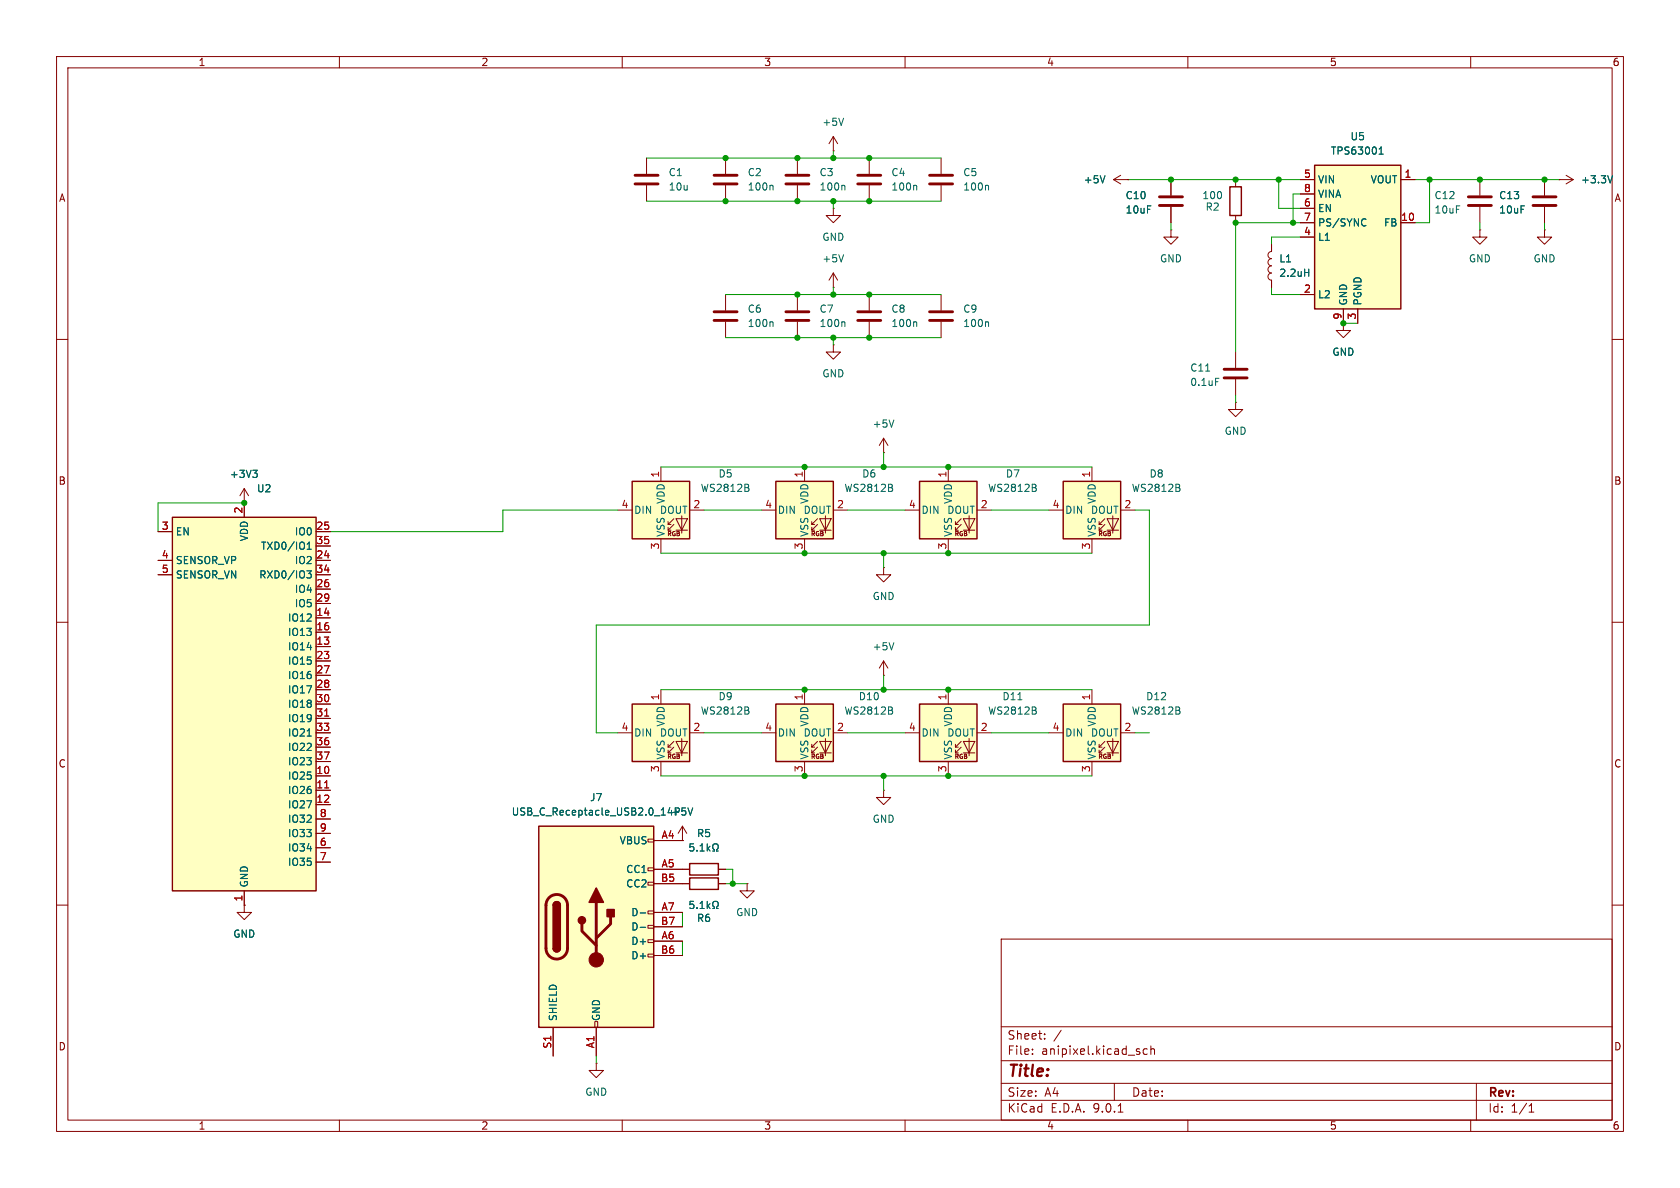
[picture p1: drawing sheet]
<svg xmlns="http://www.w3.org/2000/svg" width="297mm" height="210mm" viewBox="0 0 297 210" stroke-linecap="round" stroke-linejoin="round" font-family="sans-serif">
<g fill="none" stroke="#840000" stroke-width=".18">
<path d="M10 10h277v190h-277zM12 12h273v186h-273zM60 10v2M110 10v2M160 10v2M210 10v2M260 10v2M261.6 40.6v1.3h1.3l-1.3 1.3-1.3-1.3h1.3M261.6 40.6h.1M10 60h2M285 60h2M10 110h2"/>
<path d="M285 110h2M10 160h2M177 166h108v32h-108zM285 160h2M60 198v2M110 198v2M160 198v2M177 194.5h108M177 191.5h108M177 187.5h108M177 181.5h108M182.5 186.3v.1"/>
<path d="M182.5 185.5v.1M184.7 183.6v.1M184.7 182.8v.1M187.6 182.1l-1.3 2M197 191.5v3M197.7 196.6h.8M202.8 185.5l-.4-.1-.3 .3v.4l.1 .2h.6M203.5 185.5l.2-.1 .3 .1 .1 .9M203.5 184.9v1.5M210 198v2M260 198v2M261 191.5v6.5"/>
<path d="M270.3 196.6h.9M270.3 195.5l.4-.4v1.5"/>
</g>
<path d="M95.2 146.1h20.4v35.5h-20.4z" fill="#ffffc2"/>
<g fill="none" stroke="#840000" stroke-width=".18">
<path d="M196.8 31.8l1.3 .7M196.8 31.8h2.6M198.1 31l-1.3 .8M199.4 31.8h.1M207 31.8v2.7M207 36.6v2.8M218.4 31.8v1.2M218.4 38.1v1.3M207 40.6v1.3h1.3l-1.3 1.3-1.3-1.3h1.3M207 40.6h.1M224.8 45.7a.64 .64 0 0 0-.6 .7 .64 .64 0 0 0 .6 .6 .64 .64 0 0 0-.6 .6 .64 .64 0 0 0 .6 .7 .63 .63 0 0 0-.6 .6 .63 .63 0 0 0 .6 .6v1.3M224.8 43.2v1.3a.63 .63 0 0 0-.6 .6 .63 .63 0 0 0 .6 .6"/>
<path d="M237.5 57.2v1.2h1.3l-1.3 1.3-1.3-1.3h1.3M237.5 57.2h.1M114.6 148.3h1v.5h-1zM114.6 153.4h1v.5h-1zM114.6 156h1v.5h-1zM115.6 148.6h5M115.6 153.7h5M115.6 156.2h5M43.2 160v1.3h1.2l-1.2 1.3-1.3-1.3h1.3M43.2 160h.1M114.6 161h1v.5h-1zM114.6 163.6h1v.5h-1z"/>
<path d="M114.6 166.1h1v.5h-1zM114.6 168.7h1v.5h-1zM115.6 161.3h5M115.6 163.8h5M115.6 166.4h5M115.6 168.9h5M97.8 181.6v5.1M105.2 180.6h.5v1h-.5zM105.4 181.6v5.1"/>
</g>
<path d="M217.4 33h2.1v5.1h-2.1zM95.2 146.1h20.4v35.5h-20.4zM97.8 160a.64 .64 0 0 1 .6-.6 .64 .64 0 0 1 .7 .6M97.8 167.6a.64 .64 0 0 0 .6 .7 .64 .64 0 0 0 .7-.7" fill="none" stroke="#840000" stroke-width=".25"/>
<path d="M205 34.8h4M205 36.3h4M97.1 158.7a1.9 1.9 0 0 1 2-.4 1.9 1.9 0 0 1 1.2 1.7v7.6a1.91 1.91 0 0 1-1.9 1.9 1.91 1.91 0 0 1-1.9-1.9v-7.7l.2-.7zM105.4 159.5v10.2M102.9 163.3v1.3l2.5 2.5M107.9 162.1v1.2l-2.5 2.6" fill="none" stroke="#840000" stroke-width=".51"/>
<g fill="#840000" stroke="#840000" stroke-width=".25">
<path d="M97.8 160h1.3v7.6h-1.3z"/>
<path d="M98 159.6a.64 .64 0 0 1 .7-.2 .64 .64 0 0 1 .4 .6h-1.3z"/>
<path d="M97.8 167.6h1.3a.64 .64 0 0 1-.7 .7 .64 .64 0 0 1-.6-.7z"/>
<path d="M105.4 157l1.3 2.5h-2.6z"/>
<path d="M107.3 160.8h1.3v1.3h-1.3z"/>
<circle cx="102.9" cy="162.7" r=".63"/>
</g>
<circle cx="105.4" cy="169.7" r="1.27" fill="#840000" stroke="#840000" stroke-width=".18"/>
<path d="M195.3 31.1l-.4 1.2M230.6 48.2h.8M231.4 47.6v1.2M113.2 161.4h1M113.2 163.9h1" fill="none" stroke="#006464" stroke-width=".18"/>
<path d="M30.5 91.4h25.4v66.1h-25.4z" fill="#ffffc2"/>
<path d="M30.5 91.4h25.4v66.1h-25.4z" fill="none" stroke="#840000" stroke-width=".25"/>
<g fill="none" stroke="#840000" stroke-width=".18">
<path d="M218.4 71.1v1.3h1.3l-1.3 1.3-1.2-1.3h1.2M218.4 71.1h.1M218.4 62.2v2.8M218.4 67.1v2.8M27.9 94h2.6M27.9 99.1h2.6M43.2 88.9h.1M43.2 86.4v5M43.2 86.4l-.8 1.2M43.2 86.4l.7 1.2M55.9 94h2.5M55.9 99.1h2.5"/>
<path d="M55.9 96.5h2.5M27.9 101.6h2.6M55.9 101.6h2.5M55.9 104.1h2.5M55.9 106.7h2.5M55.9 109.2h2.5M55.9 111.8h2.5M55.9 114.3h2.5M55.9 116.8h2.5M55.9 119.4h2.5M55.9 121.9h2.5M55.9 124.5h2.5"/>
<path d="M55.9 127h2.5M55.9 129.5h2.5M55.9 132.1h2.5M55.9 134.6h2.5M55.9 137.2h2.5M55.9 139.7h2.5M43.2 157.5v2.5M55.9 142.2h2.5M55.9 144.8h2.5M55.9 147.3h2.5M55.9 149.9h2.5M55.9 152.4h2.5"/>
</g>
<path d="M213.1 65.6h.8M214.9 66.9h.6M44.7 83.1h.8l-.4 .5M45.2 83.6l.3 .3v.3l-.3 .2M54.3 97.1h.7M54.3 96.2l.4-.4v1.3M54.2 100.9h.8l-.4 .5 .4 .1v.6l-.2 .1-.5-.1M54.3 130.1h.7" fill="none" stroke="#006464" stroke-width=".18"/>
<path d="M57.4 126.6h.7M57.4 139.3h.7" fill="none" stroke="#a90000" stroke-width=".18"/>
<path d="M216.4 65.3h4.1M216.4 66.8h4.1" fill="none" stroke="#840000" stroke-width=".51"/>
<path d="M232.4 29.2h15.2v25.4h-15.2z" fill="#ffffc2"/>
<path d="M232.4 29.2h15.2v25.4h-15.2z" fill="none" stroke="#840000" stroke-width=".25"/>
<g fill="none" stroke="#840000" stroke-width=".18">
<path d="M229.9 31.8h2.5M229.9 34.3h2.5M229.9 36.8h2.5M229.9 39.4h2.5M247.6 31.8h2.6M247.6 39.4h2.6M273 31.8v2.7M273 36.6v2.8M229.9 41.9h2.5M229.9 52.1h2.5M237.5 54.6v2.6M240 54.6v2.6"/>
<path d="M273 40.6v1.3h1.3l-1.3 1.3-1.2-1.3h1.2M273 40.6h.1"/>
</g>
<path d="M241.1 38.7l.4 .1M241.5 39.8l-.4 .1M243.8 27.2h.7M243.8 26.3l.4-.3v1.2" fill="none" stroke="#006464" stroke-width=".18"/>
<path d="M271 34.8h4.1M271 36.3h4.1" fill="none" stroke="#840000" stroke-width=".51"/>
<path d="M188 85.1h10.1v10.2h-10.1z" fill="#ffffc2"/>
<g fill="none" stroke="#840000" stroke-width=".18">
<path d="M261.6 31.8v2.7M261.6 36.6v2.8M185.4 90.2h2.6M193 82.6v2.5M193 95.3v2.5M194.3 92.7h.5M194.3 93.7h.5M195.3 91.7l-1 1v-.5M195.3 92.7l-1 1v-.5M195.7 91.7h2l-1 2zM195.7 93.7h2M196.7 91.2v3"/>
<path d="M198.1 90.2h2.6"/>
</g>
<path d="M188 85.1h10.1v10.2h-10.1z" fill="none" stroke="#840000" stroke-width=".25"/>
<path d="M208.5 86.3l.1 .1-.1 .4M208.5 85.7v.4" fill="none" stroke="#006464" stroke-width=".18"/>
<path d="M259.6 34.8h4.1M259.6 36.3h4.1" fill="none" stroke="#840000" stroke-width=".51"/>
<path d="M111.8 85.1h10.1v10.2h-10.1z" fill="#ffffc2"/>
<g fill="none" stroke="#840000" stroke-width=".18">
<path d="M128.3 27.9v2.8M128.3 32.8v2.8M141 27.9v2.8M141 32.8v2.8M147.3 26.7h.1M147.3 36.8v1.3h1.3l-1.3 1.3-1.3-1.3h1.3M147.3 36.8h.1M147.3 24.1l-.7 1.3M147.3 24.1l.8 1.3M147.3 24.1v2.6M153.7 27.9v2.8M153.7 32.8v2.8"/>
<path d="M166.4 27.9v2.8M166.4 32.8v2.8M275.6 31.8h.1M275.6 31.8h2.5M276.9 31l1.2 .8M278.1 31.8l-1.2 .7M128.3 52.1v2.8M128.3 56.9v2.8M141 52.1v2.8M141 56.9v2.8M147.3 50.8h.1M147.3 48.3v2.5"/>
<path d="M147.3 48.3l-.7 1.2M147.3 48.3l.8 1.2M153.7 52.1v2.8M153.7 56.9v2.8M166.4 52.1v2.8M166.4 56.9v2.8M109.2 90.2h2.6M116.8 82.6v2.5M116.8 95.3v2.5M118.1 92.7h.5M118.1 93.7h.5M119.1 91.7l-1 1v-.5"/>
<path d="M119.1 92.7l-1 1v-.5M119.5 91.7h2l-1 2zM119.5 93.7h2M120.5 91.2v3M121.9 90.2h2.6"/>
</g>
<path d="M111.8 85.1h10.1v10.2h-10.1z" fill="none" stroke="#840000" stroke-width=".25"/>
<g fill="none" stroke="#006464" stroke-width=".18">
<path d="M136.5 32.8l.2 .1v.7M149.1 20.9l-.4 1.3M149.2 32.8l.2 .1v.7M161.9 32.8l.2 .1v.7M174.6 32.8l.2 .1v.7M285.1 31.1l-.4 1.2M136.5 56.9l.2 .2v.6M149.1 45l-.4 1.3M149.2 56.9l.2 .2v.6M161.9 56.9l.2 .2v.6M174.6 56.9l.2 .2v.6M132.3 86.3l.1 .1-.1 .4"/>
<path d="M132.3 85.7v.4"/>
</g>
<g fill="none" stroke="#840000" stroke-width=".51">
<path d="M126.2 31h4.1M126.2 32.5h4.1M138.9 31h4.1M138.9 32.5h4.1M151.6 31h4.1M151.6 32.5h4.1M164.3 31h4.1M164.3 32.5h4.1M126.2 55.1h4.1M126.2 56.6h4.1M138.9 55.1h4.1M138.9 56.6h4.1"/>
<path d="M151.6 55.1h4.1M151.6 56.6h4.1M164.3 55.1h4.1M164.3 56.6h4.1"/>
</g>
<path d="M137.2 85.1h10.1v10.2h-10.1z" fill="#ffffc2"/>
<g fill="none" stroke="#840000" stroke-width=".18">
<path d="M114.3 27.9v2.8M114.3 32.8v2.8M156.2 77.5l-.8 1.2M156.2 77.5l.8 1.2M156.2 77.5v2.5M134.6 90.2h2.6M142.2 82.6v2.5M142.2 95.3v2.5M143.5 92.7h.5M143.5 93.7h.5M144.5 91.7l-1 1v-.5M144.5 92.7l-1 1v-.5"/>
<path d="M144.9 91.7h2l-1 2zM144.9 93.7h2M145.9 91.2v3M147.3 90.2h2.6M156.2 80h.1M156.2 139.7v1.3h1.3l-1.3 1.2-1.3-1.2h1.3M156.2 139.7h.1M120.6 156.2h1.3M127 156.2h1.3M132.1 156.2v1.3h-1.3l1.3 1.3 1.2-1.3h-1.2M132.1 156.2h.1"/>
</g>
<path d="M137.2 85.1h10.1v10.2h-10.1zM121.9 155.2h5.1v2h-5.1z" fill="none" stroke="#840000" stroke-width=".25"/>
<path d="M158 74.2l-.4 1.3M157.7 86.3l.1 .1-.1 .4M157.7 85.7v.4M122.6 159.3h-.6v.6l.1-.1 .5 .1 .1 .2-.1 .4-.2 .1-.4-.1M123.8 159.7l.3-.4v1.3M125 159.3v1.3M125.5 159.8l-.5 .4M123.2 160.5v.1M123.8 160.6h.7M125.2 160.1l.3 .5M126 160.6h.3v-.2a.54 .54 0 0 1-.3-.8 .54 .54 0 0 1 .8-.2 .58 .58 0 0 1-.1 1v.2h.3" fill="none" stroke="#006464" stroke-width=".18"/>
<path d="M112.3 31h4M112.3 32.5h4" fill="none" stroke="#840000" stroke-width=".51"/>
<path d="M162.6 85.1h10.1v10.2h-10.1z" fill="#ffffc2"/>
<path d="M160 90.2h2.6M167.6 82.6v2.5M167.6 95.3v2.5M168.9 92.7h.5M168.9 93.7h.5M169.9 91.7l-1 1v-.5M169.9 92.7l-1 1v-.5M170.3 91.7h2l-1 2zM170.3 93.7h2M171.3 91.2v3M172.7 90.2h2.6" fill="none" stroke="#840000" stroke-width=".18"/>
<path d="M162.6 85.1h10.1v10.2h-10.1z" fill="none" stroke="#840000" stroke-width=".25"/>
<path d="M183.1 86.3l.1 .1-.1 .4M183.1 85.7v.4" fill="none" stroke="#006464" stroke-width=".18"/>
<path d="M162.6 124.5h10.1v10.1h-10.1z" fill="#ffffc2"/>
<g fill="none" stroke="#840000" stroke-width=".18">
<path d="M156.2 100.3v1.3h1.3l-1.3 1.3-1.3-1.3h1.3M156.2 100.3h.1M160 129.5h2.6M167.6 121.9v2.6M167.6 134.6v2.6M168.9 132.1h.5M168.9 133.1h.5M169.9 131.1l-1 1v-.5M169.9 132.1l-1 1v-.5M170.3 131.1h2l-1 2zM170.3 133.1h2M171.3 130.6v3"/>
<path d="M172.7 129.5h2.6M105.4 188v1.2h-1.3l1.3 1.3 1.3-1.3h-1.3M105.4 188h.1"/>
</g>
<path d="M162.6 124.5h10.1v10.1h-10.1z" fill="none" stroke="#840000" stroke-width=".25"/>
<path d="M179.9 123.7h.8M183.1 125.6l.1 .2-.1 .4M183.1 125.1v.4" fill="none" stroke="#006464" stroke-width=".18"/>
<path d="M111.8 124.5h10.1v10.1h-10.1z" fill="#ffffc2"/>
<path d="M109.2 129.5h2.6M116.8 121.9v2.6M116.8 134.6v2.6M118.1 132.1h.5M118.1 133.1h.5M119.1 131.1l-1 1v-.5M119.1 132.1l-1 1v-.5M119.5 131.1h2l-1 2zM119.5 133.1h2M120.5 130.6v3M121.9 129.5h2.6" fill="none" stroke="#840000" stroke-width=".18"/>
<path d="M111.8 124.5h10.1v10.1h-10.1z" fill="none" stroke="#840000" stroke-width=".25"/>
<path d="M132.3 125.6l.1 .2-.1 .4M132.3 125.1v.4" fill="none" stroke="#006464" stroke-width=".18"/>
<path d="M188 124.5h10.1v10.1h-10.1z" fill="#ffffc2"/>
<g fill="none" stroke="#840000" stroke-width=".18">
<path d="M147.3 61v1.2h1.3l-1.3 1.3-1.3-1.3h1.3M147.3 61h.1M156.2 119.4h.1M156.2 116.8l-.8 1.3M156.2 116.8l.8 1.3M156.2 116.8v2.6M185.4 129.5h2.6M193 121.9v2.6M193 134.6v2.6M194.3 132.1h.5M194.3 133.1h.5M195.3 131.1l-1 1v-.5"/>
<path d="M195.3 132.1l-1 1v-.5M195.7 131.1h2l-1 2zM195.7 133.1h2M196.7 130.6v3M198.1 129.5h2.6M120.6 148.6h.1M120.6 153.7h1.3M120.6 146.1l-.7 1.2M120.6 146.1l.8 1.2M120.6 146.1v2.5M127 153.7h1.3"/>
</g>
<path d="M188 124.5h10.1v10.1h-10.1zM121.9 152.7h5.1v2h-5.1z" fill="none" stroke="#840000" stroke-width=".25"/>
<path d="M158 113.6l-.4 1.3M208.5 125.6l.1 .2-.1 .4M208.5 125.1v.4M122.5 142.8l-.5 1.3M122.6 149.2h-.6v.6l.1-.1h.5l.1 .2-.1 .4-.2 .1-.4-.1M123.2 150.3v.1M123.8 150.4h.7M123.8 149.5l.3-.3v1.2M125 149.2v1.2M125.2 150l.3 .4M125.5 149.6l-.5 .5M126 150.4h.3v-.2a.54 .54 0 0 1-.3-.7 .54 .54 0 0 1 .8-.3 .58 .58 0 0 1-.1 1v.2h.3" fill="none" stroke="#006464" stroke-width=".18"/>
<path d="M137.2 124.5h10.1v10.1h-10.1z" fill="#ffffc2"/>
<g fill="none" stroke="#840000" stroke-width=".18">
<path d="M199.4 31.8h.1M207 31.8v2.7M207 36.6v2.8M229.9 31.8h2.5M229.9 34.3h2.5M229.9 36.8h2.5M229.9 39.4h2.5M247.6 31.8h2.6M247.6 39.4h2.6M273 31.8v2.7M273 36.6v2.8M275.6 31.8h.1"/>
<path d="M224.8 43.2v1.3M224.8 49.5v1.3M229.9 41.9h2.5M229.9 52.1h2.5M237.5 57.2h.1M237.5 54.6v2.6M240 54.6v2.6M27.9 94h2.6M27.9 99.1h2.6M43.2 88.9h.1M43.2 88.9v2.5M55.9 94h2.5"/>
<path d="M55.9 99.1h2.5M55.9 96.5h2.5M27.9 101.6h2.6M55.9 101.6h2.5M55.9 104.1h2.5M55.9 106.7h2.5M55.9 109.2h2.5M55.9 111.8h2.5M55.9 114.3h2.5M55.9 116.8h2.5M55.9 119.4h2.5M55.9 132.1h2.5"/>
<path d="M55.9 129.5h2.5M55.9 121.9h2.5M55.9 124.5h2.5M55.9 127h2.5M55.9 134.6h2.5M55.9 137.2h2.5M55.9 139.7h2.5M134.6 129.5h2.6M142.2 121.9v2.6M142.2 134.6v2.6M143.5 132.1h.5M143.5 133.1h.5"/>
<path d="M144.5 131.1l-1 1v-.5M144.5 132.1l-1 1v-.5M144.9 131.1h2l-1 2zM144.9 133.1h2M145.9 130.6v3M147.3 129.5h2.6M43.2 157.5v2.5M55.9 142.2h2.5M55.9 144.8h2.5M55.9 147.3h2.5M55.9 149.9h2.5M55.9 152.4h2.5"/>
<path d="M115.6 156.2h6.3M115.6 153.7h6.3M115.6 148.6h5M120.6 148.6h.1M127 156.2h1.3M127 153.7h1.3M43.2 160h.1M115.6 161.3h5M115.6 163.8h5M115.6 166.4h5M115.6 168.9h5M97.8 181.6v5.1"/>
<path d="M105.4 181.6v5.1"/>
</g>
<path d="M137.2 124.5h10.1v10.1h-10.1z" fill="none" stroke="#840000" stroke-width=".25"/>
<g fill="none" stroke="#006464" stroke-width=".18">
<path d="M195.3 31.1l-.4 1.2M241.1 38.7l.4 .1M241.5 39.8l-.4 .1M243.8 27.2h.7M243.8 26.3l.4-.3v1.2M285.1 31.1l-.4 1.2M230.6 48.2h.8M231.4 47.6v1.2M44.7 83.1h.8l-.4 .5M45.2 83.6l.3 .3v.3l-.3 .2M54.3 97.1h.7M54.3 96.2l.4-.4v1.3"/>
<path d="M54.2 100.9h.8l-.4 .5 .4 .1v.6l-.2 .1-.5-.1M54.3 130.1h.7M157.7 125.6l.1 .2-.1 .4M157.7 125.1v.4M122.5 142.8l-.5 1.3M122.6 159.3h-.6v.6l.1-.1 .5 .1 .1 .2-.1 .4-.2 .1-.4-.1M122.6 149.2h-.6v.6l.1-.1h.5l.1 .2-.1 .4-.2 .1-.4-.1M123.2 150.3v.1M123.8 149.5l.3-.3v1.2M123.8 159.7l.3-.4v1.3M123.8 150.4h.7M125 149.2v1.2"/>
<path d="M125 159.3v1.3M125.2 150l.3 .4M125.5 159.8l-.5 .4M125.5 149.6l-.5 .5M126 150.4h.3v-.2a.54 .54 0 0 1-.3-.7 .54 .54 0 0 1 .8-.3 .58 .58 0 0 1-.1 1v.2h.3M113.2 161.4h1M113.2 163.9h1M123.2 160.5v.1M123.8 160.6h.7M125.2 160.1l.3 .5M126 160.6h.3v-.2a.54 .54 0 0 1-.3-.8 .54 .54 0 0 1 .8-.2 .58 .58 0 0 1-.1 1v.2h.3"/>
</g>
<g fill="none" stroke="#009600" stroke-width=".18">
<path d="M114.3 27.9h52.1M114.3 35.6h52.1M147.3 26.7v1.2M147.3 35.6v1.2M199.4 31.8h30.5M207 39.4v1.2M226.1 31.8v5h3.8M229.9 39.4h-11.5v22.8M229.9 34.3h-1.3v5.1M250.2 31.8h25.4M252.7 31.8v7.6h-2.5M261.6 39.4v1.2"/>
<path d="M273 39.4v1.2M128.3 59.7h38.1M128.3 52.1h38.1M147.3 50.8v1.3M147.3 59.7v1.3M224.8 50.8v1.3h5.1M229.9 41.9h-5.1v1.3M237.5 57.2h2.5M218.4 69.9v1.2M43.2 88.9h-15.3v5.1M109.2 90.2h-20.3v3.8h-30.5M116.8 97.8h76.2"/>
<path d="M116.8 82.6h76.2M124.5 90.2h10.1M149.9 90.2h10.1M156.2 80v2.6M156.2 97.8v2.5M175.3 90.2h10.1M200.7 90.2h2.5v20.3h-97.8v19h3.8M156.2 119.4v2.5M116.8 121.9h76.2M116.8 137.2h76.2M124.5 129.5h10.1M149.9 129.5h10.1"/>
<path d="M156.2 137.2v2.5M175.3 129.5h10.1M200.7 129.5h2.5M128.3 156.2h3.8M128.3 153.7h1.2v2.5M120.6 161.3v2.5M120.6 166.4v2.5M105.4 186.7v1.3"/>
</g>
<path d="M57.4 126.6h.7M57.4 139.3h.7" fill="none" stroke="#a90000" stroke-width=".18"/>
<g fill="#009600" stroke="#009600" stroke-width=".18">
<circle cx="167.6" cy="121.9" r=".46"/>
<circle cx="167.6" cy="137.2" r=".46"/>
<circle cx="156.2" cy="121.9" r=".46"/>
<circle cx="156.2" cy="137.2" r=".46"/>
<circle cx="142.2" cy="137.2" r=".46"/>
<circle cx="129.5" cy="156.2" r=".46"/>
<circle cx="228.6" cy="39.4" r=".46"/>
<circle cx="218.4" cy="31.8" r=".46"/>
<circle cx="226.1" cy="31.8" r=".46"/>
<circle cx="218.4" cy="39.4" r=".46"/>
<circle cx="237.5" cy="57.2" r=".46"/>
<circle cx="252.7" cy="31.8" r=".46"/>
<circle cx="261.6" cy="31.8" r=".46"/>
<circle cx="273" cy="31.8" r=".46"/>
<circle cx="141" cy="27.9" r=".46"/>
<circle cx="147.3" cy="27.9" r=".46"/>
<circle cx="141" cy="35.6" r=".46"/>
<circle cx="128.3" cy="35.6" r=".46"/>
<circle cx="128.3" cy="27.9" r=".46"/>
<circle cx="153.7" cy="27.9" r=".46"/>
<circle cx="147.3" cy="35.6" r=".46"/>
<circle cx="153.7" cy="52.1" r=".46"/>
<circle cx="153.7" cy="35.6" r=".46"/>
<circle cx="142.2" cy="82.6" r=".46"/>
<circle cx="142.2" cy="97.8" r=".46"/>
<circle cx="142.2" cy="121.9" r=".46"/>
<circle cx="147.3" cy="52.1" r=".46"/>
<circle cx="147.3" cy="59.7" r=".46"/>
<circle cx="153.7" cy="59.7" r=".46"/>
<circle cx="141" cy="59.7" r=".46"/>
<circle cx="141" cy="52.1" r=".46"/>
<circle cx="43.2" cy="88.9" r=".46"/>
<circle cx="207" cy="31.8" r=".46"/>
<circle cx="156.2" cy="82.6" r=".46"/>
<circle cx="156.2" cy="97.8" r=".46"/>
<circle cx="167.6" cy="82.6" r=".46"/>
<circle cx="167.6" cy="97.8" r=".46"/>
</g>
<text font-size="2.8" fill="#840000" x="178" y="190.9">Title:</text>
<g font-size="2.1" fill="#840000">
<text x="178" y="184">Sheet:</text>
<text x="178" y="186.7">File:</text>
<text x="184.1" y="186.7">anipixel.kicad_sch</text>
<text x="178" y="196.9">KiCad</text>
<text x="178" y="194.1">Size:</text>
<text x="184.7" y="194.1">A4</text>
<text x="185.7" y="196.9">E.D.A.</text>
<text x="193.3" y="196.9">9.0.1</text>
<text x="200" y="194.1">Date:</text>
<text x="263" y="194.3">Rev:</text>
<text x="263" y="196.9">Id:</text>
<text x="267.1" y="196.9">1/1</text>
</g>
<g font-size="1.8" fill="#840000">
<text x="35" y="11.9">1</text>
<text x="85" y="11.9">2</text>
<text x="135" y="11.9">3</text>
<text x="185" y="11.9">4</text>
<text x="235" y="11.9">5</text>
<text x="285" y="11.9">6</text>
<text x="10.3" y="35.9">A</text>
<text x="285.3" y="35.9">A</text>
<text x="10.3" y="85.9">B</text>
<text x="285.3" y="85.9">B</text>
<text x="10.3" y="135.9">C</text>
<text x="285.3" y="135.9">C</text>
<text x="10.3" y="185.9">D</text>
<text x="285.3" y="185.9">D</text>
<text x="35" y="199.9">1</text>
<text x="85" y="199.9">2</text>
<text x="135" y="199.9">3</text>
<text x="185" y="199.9">4</text>
<text x="235" y="199.9">5</text>
<text x="285" y="199.9">6</text>
</g>
<g font-size="1.8" fill="#006464">
<text x="145.3" y="22.5">+5V</text>
<text x="235.2" y="27.5">TPS63001</text>
<text x="238.7" y="25">U5</text>
<text x="118.1" y="31.3">C1</text>
<text x="118.1" y="33.9">10u</text>
<text x="132.1" y="31.3">C2</text>
<text x="132.1" y="33.9">100n</text>
<text x="144.8" y="31.3">C3</text>
<text x="144.8" y="33.9">100n</text>
<text x="157.5" y="31.3">C4</text>
<text x="157.5" y="33.9">100n</text>
<text x="170.2" y="31.3">C5</text>
<text x="170.2" y="33.9">100n</text>
<text x="191.5" y="32.6">+5V</text>
<text x="198.9" y="35.4">C10</text>
<text x="212.5" y="35.4">100</text>
<text x="232.9" y="32.6">VIN</text>
<text x="232.9" y="35.2">VINA</text>
<text x="242.2" y="32.6">VOUT</text>
<text x="253.5" y="35.4">C12</text>
<text x="264.9" y="35.4">C13</text>
<text x="279.4" y="32.6">+3.3V</text>
<text x="198.9" y="37.9">10uF</text>
<text x="213" y="37.4">R2</text>
<text x="232.9" y="37.7">EN</text>
<text x="232.9" y="40.2">PS/SYNC</text>
<text x="244.6" y="40.2">FB</text>
<text x="253.5" y="37.9">10uF</text>
<text x="264.9" y="37.9">10uF</text>
<text x="145.3" y="46.6">+5V</text>
<text x="145.3" y="42.8">GND</text>
<text x="205" y="46.6">GND</text>
<text x="226.1" y="46.6">L1</text>
<text x="232.9" y="42.8">L1</text>
<text x="259.6" y="46.6">GND</text>
<text x="271" y="46.6">GND</text>
<text x="226.1" y="49.1">2.2uH</text>
<text x="232.9" y="52.9">L2</text>
<text x="132.1" y="55.5">C6</text>
<text x="132.1" y="58">100n</text>
<text x="144.8" y="55.5">C7</text>
<text x="144.8" y="58">100n</text>
<text x="157.5" y="55.5">C8</text>
<text x="157.5" y="58">100n</text>
<text x="170.2" y="55.5">C9</text>
<text x="170.2" y="58">100n</text>
<text x="238.4" y="54.1" transform="rotate(-90 238.4 54.1)">GND</text>
<text x="240.9" y="54.1" transform="rotate(-90 240.9 54.1)">PGND</text>
<text x="210.3" y="65.9">C11</text>
<text x="235.5" y="63.1">GND</text>
<text x="145.3" y="66.9">GND</text>
<text x="210.3" y="68.4">0.1uF</text>
<text x="154.2" y="75.8">+5V</text>
<text x="216.4" y="77.1">GND</text>
<text x="40.5" y="84.7">+3V3</text>
<text x="45.3" y="87.2">U2</text>
<text x="117.7" y="89.2" transform="rotate(-90 117.7 89.2)">VDD</text>
<text x="123.8" y="87.2">WS2812B</text>
<text x="126.9" y="84.6">D5</text>
<text x="143.1" y="89.2" transform="rotate(-90 143.1 89.2)">VDD</text>
<text x="149.2" y="87.2">WS2812B</text>
<text x="152.3" y="84.6">D6</text>
<text x="168.5" y="89.2" transform="rotate(-90 168.5 89.2)">VDD</text>
<text x="174.6" y="87.2">WS2812B</text>
<text x="177.7" y="84.6">D7</text>
<text x="193.9" y="89.2" transform="rotate(-90 193.9 89.2)">VDD</text>
<text x="200" y="87.2">WS2812B</text>
<text x="203.1" y="84.6">D8</text>
<text x="31" y="94.8">EN</text>
<text x="44" y="95.8" transform="rotate(-90 44 95.8)">VDD</text>
<text x="52" y="94.8">IO0</text>
<text x="112" y="91">DIN</text>
<text x="116.6" y="91">DOUT</text>
<text x="117.7" y="95" transform="rotate(-90 117.7 95)">VSS</text>
<text x="137.4" y="91">DIN</text>
<text x="142" y="91">DOUT</text>
<text x="143.1" y="95" transform="rotate(-90 143.1 95)">VSS</text>
<text x="162.8" y="91">DIN</text>
<text x="167.4" y="91">DOUT</text>
<text x="168.5" y="95" transform="rotate(-90 168.5 95)">VSS</text>
<text x="188.2" y="91">DIN</text>
<text x="192.8" y="91">DOUT</text>
<text x="193.9" y="95" transform="rotate(-90 193.9 95)">VSS</text>
<text x="31" y="99.9">SENSOR_VP</text>
<text x="46" y="97.4">TXD0/IO1</text>
<text x="52" y="99.9">IO2</text>
<text x="31" y="102.5">SENSOR_VN</text>
<text x="45.7" y="102.5">RXD0/IO3</text>
<text x="52" y="105">IO4</text>
<text x="52" y="107.5">IO5</text>
<text x="154.2" y="106.3">GND</text>
<text x="50.8" y="110.1">IO12</text>
<text x="50.8" y="112.6">IO13</text>
<text x="50.8" y="115.2">IO14</text>
<text x="50.8" y="117.7">IO15</text>
<text x="154.2" y="115.2">+5V</text>
<text x="50.8" y="120.2">IO16</text>
<text x="50.8" y="122.8">IO17</text>
<text x="50.8" y="125.3">IO18</text>
<text x="126.9" y="124">D9</text>
<text x="151.7" y="124">D10</text>
<text x="177.1" y="124">D11</text>
<text x="202.5" y="124">D12</text>
<text x="50.8" y="127.9">IO19</text>
<text x="50.8" y="130.4">IO21</text>
<text x="112" y="130.4">DIN</text>
<text x="116.6" y="130.4">DOUT</text>
<text x="117.7" y="128.5" transform="rotate(-90 117.7 128.5)">VDD</text>
<text x="123.8" y="126.5">WS2812B</text>
<text x="137.4" y="130.4">DIN</text>
<text x="142" y="130.4">DOUT</text>
<text x="143.1" y="128.5" transform="rotate(-90 143.1 128.5)">VDD</text>
<text x="149.2" y="126.5">WS2812B</text>
<text x="162.8" y="130.4">DIN</text>
<text x="167.4" y="130.4">DOUT</text>
<text x="168.5" y="128.5" transform="rotate(-90 168.5 128.5)">VDD</text>
<text x="174.6" y="126.5">WS2812B</text>
<text x="188.2" y="130.4">DIN</text>
<text x="192.8" y="130.4">DOUT</text>
<text x="193.9" y="128.5" transform="rotate(-90 193.9 128.5)">VDD</text>
<text x="200" y="126.5">WS2812B</text>
<text x="50.8" y="132.9">IO22</text>
<text x="50.8" y="135.5">IO23</text>
<text x="117.7" y="134.4" transform="rotate(-90 117.7 134.4)">VSS</text>
<text x="143.1" y="134.4" transform="rotate(-90 143.1 134.4)">VSS</text>
<text x="168.5" y="134.4" transform="rotate(-90 168.5 134.4)">VSS</text>
<text x="193.9" y="134.4" transform="rotate(-90 193.9 134.4)">VSS</text>
<text x="50.8" y="138">IO25</text>
<text x="50.8" y="140.6">IO26</text>
<text x="50.8" y="143.1">IO27</text>
<text x="104.2" y="141.8">J7</text>
<text x="50.8" y="145.6">IO32</text>
<text x="50.8" y="148.2">IO33</text>
<text x="90.4" y="144.4">USB_C_Receptacle_USB2.0_14P</text>
<text x="109.5" y="149.5">VBUS</text>
<text x="118.6" y="144.4">+5V</text>
<text x="123.1" y="148.2">R5</text>
<text x="154.2" y="145.6">GND</text>
<text x="50.8" y="150.7">IO34</text>
<text x="50.8" y="153.3">IO35</text>
<text x="110.6" y="154.5">CC1</text>
<text x="44" y="157" transform="rotate(-90 44 157)">GND</text>
<text x="110.6" y="157.1">CC2</text>
<text x="41.1" y="166">GND</text>
<text x="111.5" y="162.2">D-</text>
<text x="111.5" y="164.7">D-</text>
<text x="111.5" y="167.2">D+</text>
<text x="123.1" y="163.2">R6</text>
<text x="130" y="162.2">GND</text>
<text x="111.5" y="169.8">D+</text>
<text x="98.7" y="180.6" transform="rotate(-90 98.7 180.6)">SHIELD</text>
<text x="106.3" y="180.6" transform="rotate(-90 106.3 180.6)">GND</text>
<text x="103.4" y="193.9">GND</text>
</g>
<g font-size="1.8" fill="#a90000">
<text x="230.4" y="31.5">5</text>
<text x="230.4" y="34">8</text>
<text x="248.2" y="31.5">1</text>
<text x="230.4" y="36.6">6</text>
<text x="230.4" y="39.1">7</text>
<text x="230.4" y="41.7">4</text>
<text x="247.6" y="39.1">10</text>
<text x="230.4" y="51.8">2</text>
<text x="237.2" y="56.6" transform="rotate(-90 237.2 56.6)">9</text>
<text x="239.8" y="56.6" transform="rotate(-90 239.8 56.6)">3</text>
<text x="109.8" y="89.9">4</text>
<text x="116.6" y="84.5" transform="rotate(-90 116.6 84.5)">1</text>
<text x="122.5" y="89.9">2</text>
<text x="135.2" y="89.9">4</text>
<text x="142" y="84.5" transform="rotate(-90 142 84.5)">1</text>
<text x="147.9" y="89.9">2</text>
<text x="160.6" y="89.9">4</text>
<text x="167.4" y="84.5" transform="rotate(-90 167.4 84.5)">1</text>
<text x="173.3" y="89.9">2</text>
<text x="186" y="89.9">4</text>
<text x="192.8" y="84.5" transform="rotate(-90 192.8 84.5)">1</text>
<text x="198.7" y="89.9">2</text>
<text x="28.5" y="93.7">3</text>
<text x="42.9" y="90.9" transform="rotate(-90 42.9 90.9)">2</text>
<text x="55.8" y="93.7">25</text>
<text x="28.5" y="98.8">4</text>
<text x="28.5" y="101.3">5</text>
<text x="55.8" y="96.3">35</text>
<text x="55.8" y="98.8">24</text>
<text x="55.8" y="101.3">34</text>
<text x="116.6" y="97.2" transform="rotate(-90 116.6 97.2)">3</text>
<text x="142" y="97.2" transform="rotate(-90 142 97.2)">3</text>
<text x="167.4" y="97.2" transform="rotate(-90 167.4 97.2)">3</text>
<text x="192.8" y="97.2" transform="rotate(-90 192.8 97.2)">3</text>
<text x="55.8" y="103.9">26</text>
<text x="55.8" y="106.4">29</text>
<text x="55.8" y="109">14</text>
<text x="55.8" y="111.5">16</text>
<text x="55.8" y="114">13</text>
<text x="55.8" y="116.6">23</text>
<text x="55.8" y="119.1">27</text>
<text x="55.8" y="121.7">28</text>
<text x="55.8" y="124.2">30</text>
<text x="116.6" y="123.9" transform="rotate(-90 116.6 123.9)">1</text>
<text x="142" y="123.9" transform="rotate(-90 142 123.9)">1</text>
<text x="167.4" y="123.9" transform="rotate(-90 167.4 123.9)">1</text>
<text x="192.8" y="123.9" transform="rotate(-90 192.8 123.9)">1</text>
<text x="55.8" y="126.7">31</text>
<text x="55.8" y="129.3">33</text>
<text x="55.8" y="131.8">36</text>
<text x="109.8" y="129.3">4</text>
<text x="122.5" y="129.3">2</text>
<text x="135.2" y="129.3">4</text>
<text x="147.9" y="129.3">2</text>
<text x="160.6" y="129.3">4</text>
<text x="173.3" y="129.3">2</text>
<text x="186" y="129.3">4</text>
<text x="198.7" y="129.3">2</text>
<text x="55.8" y="134.4">37</text>
<text x="55.8" y="136.9">10</text>
<text x="116.6" y="136.6" transform="rotate(-90 116.6 136.6)">3</text>
<text x="142" y="136.6" transform="rotate(-90 142 136.6)">3</text>
<text x="167.4" y="136.6" transform="rotate(-90 167.4 136.6)">3</text>
<text x="192.8" y="136.6" transform="rotate(-90 192.8 136.6)">3</text>
<text x="55.8" y="139.4">11</text>
<text x="55.8" y="142">12</text>
<text x="56.4" y="144.5">8</text>
<text x="56.4" y="147.1">9</text>
<text x="56.4" y="149.6">6</text>
<text x="116.9" y="148.3">A4</text>
<text x="56.4" y="152.1">7</text>
<text x="116.8" y="156">B5</text>
<text x="116.9" y="153.4">A5</text>
<text x="42.9" y="159.5" transform="rotate(-90 42.9 159.5)">1</text>
<text x="116.9" y="161">A7</text>
<text x="116.8" y="163.6">B7</text>
<text x="116.9" y="166.1">A6</text>
<text x="116.8" y="168.7">B6</text>
<text x="97.5" y="185.5" transform="rotate(-90 97.5 185.5)">S1</text>
<text x="105.2" y="185.4" transform="rotate(-90 105.2 185.4)">A1</text>
</g>
<g font-size="1.1" fill="#840000">
<text x="117.8" y="95">RGB</text>
<text x="143.2" y="95">RGB</text>
<text x="168.6" y="95">RGB</text>
<text x="194" y="95">RGB</text>
<text x="117.8" y="134.3">RGB</text>
<text x="143.2" y="134.3">RGB</text>
<text x="168.6" y="134.3">RGB</text>
<text x="194" y="134.3">RGB</text>
</g>
</svg>
